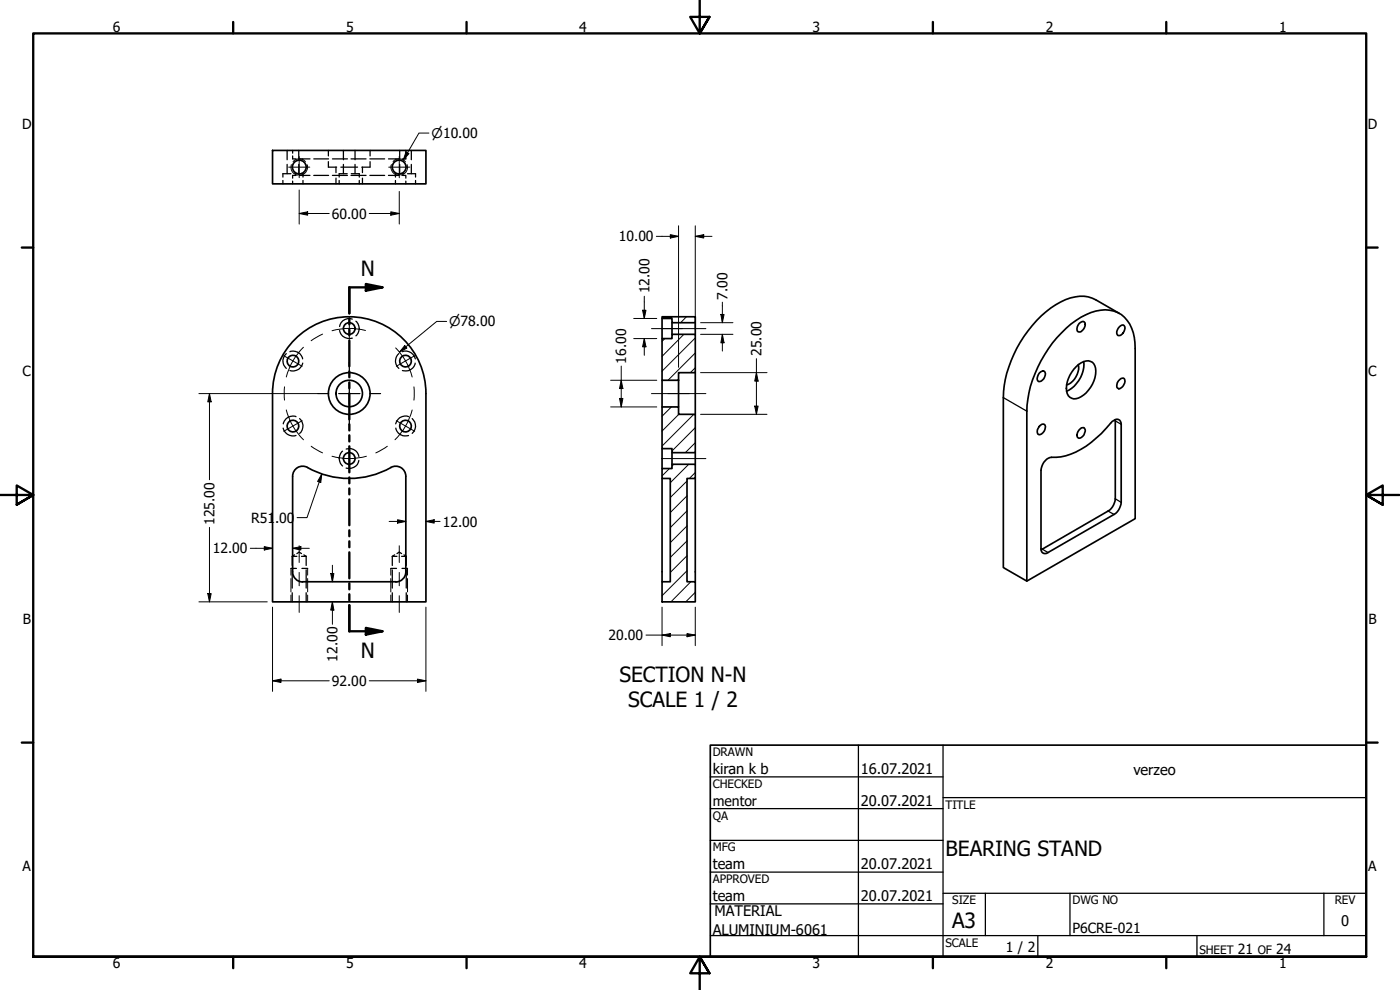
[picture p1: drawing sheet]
<svg xmlns="http://www.w3.org/2000/svg" width="420mm" height="297mm" viewBox="0 0 420 297" stroke-linecap="round" stroke-linejoin="round" font-family="sans-serif">
<!-- layer: Hatch (ANSI) -->
<g fill="none" stroke="#000" stroke-width=".3">
<path d="M201.5 95l-.5 .6M206 95l-1.7 1.8M199.5 101.6l-.8 .8M205.2 100.3l-6.5 6.6M208.7 110.3l-1.5 1.5M208.7 105.9l-8.2 8.2M208.7 101.4l-10 10M201.5 122.1l-2.8 2.8M202.2 139.3l-.5 .5M203.7 124.3l-5 5M206.7 139.3l-5.5 5.5M208.2 124.3l-9.5 9.5"/>
<path d="M208.7 132.8l-3 3M208.7 128.3l-7 7M200.9 140.6l-2.2 2.2M206.2 157.8l-5 5M206.2 153.3l-5 5M206.2 148.8l-5 5M206.2 144.3l-5 5M208.7 141.8l-1.8 1.8M206.2 171.2l-7.5 7.5M206.2 166.7l-5 5.1M206.2 162.3l-5 4.9M207.3 174.5l-5.9 6.1"/>
<path d="M208.7 177.7l-2.9 2.9"/>
</g>
<!-- layer: Hidden (ANSI) -->
<g fill="none" stroke="#000" stroke-width=".38">
<path d="M84.9 54.2v1M86.2 45.1v2.8M86.2 49.3v2.8M87.3 52.1h-2.4v1M87.8 46.8v.9h1M87.8 45.1v.9M87.8 54.3v.9M88.5 52.1h2.4v1M88.8 52.6h-1v.9M89.7 45.1v2.8M89.7 49.3v2.8M89.8 47.7h3.2"/>
<path d="M89.8 52.6h3.2M90.9 54.2v1M94.2 47.7h4.4M94.2 52.6h4.4M98.6 48.5v1.7h2.4M98.6 45.1v1.7M99.8 47.7h4.5M99.8 52.6h4.5M100.8 50.2v1.6M100.8 53.5v1.7M101.8 54.2v1M102.3 50.2h5"/>
<path d="M103.1 45.1v2.8M103.1 49.3v2.8M104.2 52.1h-2.4v1M105.3 47.7h4.6M105.3 52.6h4.6M105.4 52.1h2.4v1M106.6 45.1v2.8M106.6 49.3v2.8M107.8 54.2v1M108.8 50.2v1.6M108.8 53.5v1.7M111 47.7h4.4"/>
<path d="M111 52.6h4.4M111.1 48.5v1.7h-2.5M111.1 45.1v1.7M116.6 47.7h3.2M116.6 52.6h3.2M118.7 54.2v1M120 45.1v2.8M120 49.3v2.8M120.8 52.6h1v.9M121.1 52.1h-2.4v1M121.8 46.8v.9h-1M121.8 45.1v.9"/>
<path d="M121.8 54.3v.9M122.3 52.1h2.4v1M123.4 45.1v2.8M123.4 49.3v2.8M124.7 54.2v1M101.9 99.2a2.92 2.92 0 0 0 3.8 2.3M105.7 95.7a2.9 2.9 0 0 0-3.8 2.3M106.8 96.4a2.87 2.87 0 0 1 0 4.4M85.9 106.1a2.92 2.92 0 0 0 0 4.4M87 105.5a2.85 2.85 0 0 1 3.8 2.2M90.9 109a2.98 2.98 0 0 1-3.9 2.2M119.7 106.1a2.98 2.98 0 0 0 0 4.4"/>
<path d="M120.8 105.5a2.96 2.96 0 0 1 3.9 2.2M124.6 109a2.94 2.94 0 0 1-3.8 2.2M85 128.4a3 3 0 0 0 3.8 2.3M88.8 125a2.85 2.85 0 0 0-3.8 2.2M89.9 125.6a2.92 2.92 0 0 1 0 4.4M102.8 135.4a2.94 2.94 0 0 0 0 4.4M103.9 134.7a2.9 2.9 0 0 1 3.8 2.3M107.7 138.2a2.92 2.92 0 0 1-3.8 2.2M118.8 128.4a2.94 2.94 0 0 0 3.8 2.3M122.6 125a2.96 2.96 0 0 0-3.9 2.2M123.7 125.6a2.98 2.98 0 0 1 0 4.4M87.3 170.5h1.7"/>
<path d="M87.7 166.9h1.4M87.7 166.9v2.8M87.7 171v5.5M87.7 177.8v2.8M88.4 166.5l-.7 .4M89.1 166.1l.7-.4 .7 .4M90.5 166.9h1.4M90.6 170.5h1.7M91.2 166.5l.7 .4M91.9 166.9v2.8M91.9 171v5.5M91.9 177.8v2.8"/>
<path d="M117.3 170.5h1.7M117.7 166.9h1.4M117.7 166.9v2.8M117.7 171v5.5M117.7 177.8v2.8M118.4 166.5l-.7 .4M119.1 166.1l.7-.4 .7 .4M120.5 166.9h1.4M120.6 170.5h1.7M121.2 166.5l.7 .4M121.9 166.9v2.8M121.9 171v5.5"/>
<path d="M121.9 177.8v2.8"/>
</g>
<!-- layer: Hidden Narrow (ANSI) -->
<g fill="none" stroke="#000" stroke-width=".3">
<path d="M87.4 49.4a2.42 2.42 0 0 0 1.9 3.2M87.9 48.5a2.47 2.47 0 0 1 3.7 0M92.1 49.4a2.42 2.42 0 0 1-1.8 3.2M117.5 49.4a2.42 2.42 0 0 0 1.8 3.2M118 48.5a2.47 2.47 0 0 1 3.7 0M122.2 49.4a2.42 2.42 0 0 1-1.9 3.2M87.3 170.5v2.1M87.3 173.6v4M87.3 178.5v2.1M92.3 170.5v2.1M92.3 173.6v4M92.3 178.5v2.1"/>
<path d="M117.3 170.5v2.1M117.3 173.6v4M117.3 178.5v2.1M122.3 170.5v2.1M122.3 173.6v4M122.3 178.5v2.1"/>
</g>
<!-- layer: Visible (ANSI) -->
<g fill="none" stroke="#000" stroke-width=".51">
<path d="M81.8 45.1h46v10.1h-46zM198.7 95h10v1.8h-7v-1.2h-3zM198.7 95.6v6M201.7 96.8v3.5M208.7 96.8v3.5M323.9 97a1.05 1.05 0 0 1 1.7-.1 2.37 2.37 0 0 1-1.7 2.7h-.3a1.8 1.8 0 0 1 .3-2.6zM335.9 94l-7-4a10.8 10.8 0 0 0-10.6 .6 35.4 35.4 0 0 0-17.2 28.7v51l7.1 4.1 32.5-18.8v-51a12 12 0 0 0-4.2-10.3 10.4 10.4 0 0 0-10.6 .1 34.3 34.3 0 0 0-16 19.6 30.5 30.5 0 0 0-1.7 9.4v51M336 98a.87 .87 0 0 1 .8-.5 .87 .87 0 0 1 .8 .5 2.14 2.14 0 0 1-2.1 2.6 1.88 1.88 0 0 1 .5-2.6zM87.9 102.5a23 23 0 0 1 25.3-5.9 23 23 0 0 1 14.6 21.5v62.5h-46v-62.5a22.9 22.9 0 0 1 6.1-15.6zM198.7 101.6h3v-1.3h7v11.5h-5.1v2.3h-4.9zM198.7 114.1v8M203.6 114.1v8"/>
<path d="M208.7 111.8v12.5M311.9 111.9a1.07 1.07 0 0 1 1.7-.2 2.19 2.19 0 0 1-1.9 2.8 1.76 1.76 0 0 1 .2-2.6zM323 110a4.1 4.1 0 0 1 4.9-1.3 5.7 5.7 0 0 1 0 6.6 7.3 7.3 0 0 1-5.6 4.4 2.71 2.71 0 0 1-2.3-3.2 9.6 9.6 0 0 1 3-6.5zM323.6 109.4a5.6 5.6 0 0 1-3.5 6.1M325.2 108.5a9.2 9.2 0 0 1-5.1 8.9M335.7 114.3a1.31 1.31 0 0 1 1.7-.6 2.37 2.37 0 0 1-1.6 2.9l-.3-.1a1.64 1.64 0 0 1 .2-2.2zM198.7 122.1h4.9v2.2h5.1v11.5h-7v-1.2h-3zM198.7 134.6v6M201.7 135.8v3.5M208.7 135.8v3.5M311.9 127.9a1.08 1.08 0 0 1 1.7-.3 2.27 2.27 0 0 1-1.8 2.8 1.6 1.6 0 0 1 .1-2.5zM313.7 138.2a3.2 3.2 0 0 1 3.2-1 19.9 19.9 0 0 0 12.1-5.8l2.9-2.8a5.5 5.5 0 0 1 3.3-2.8 1.3 1.3 0 0 1 1.3 1.5v23.4l-.8 2.4-1.4 1.3-19.8 11.4a1.27 1.27 0 0 1-1.5 .1 1.27 1.27 0 0 1-.6-1.3v-23.5l.5-1.8z"/>
<path d="M323.8 129.1a1.11 1.11 0 0 1 1.7-.5 2.19 2.19 0 0 1-1.7 2.9 1.5 1.5 0 0 1 0-2.4zM334.6 125.9l.1 23.8-.2 1.2-.6 1.2-1.4 1.2-20.1 11.7M117.3 140.3a3 3 0 0 1 4.5 2.6v28.7a3 3 0 0 1-3 3M117.3 140.3a25.6 25.6 0 0 1-25.5-.3 3 3 0 0 0-4 2.9v28.7a3 3 0 0 0 3 3M198.7 140.6h3v-1.3h7v4.3h-2.5v30.9h2.5v6.1h-10v-6.1h2.5v-30.9h-2.5zM198.7 143.6v30.9M208.7 143.6v30.9M90.8 174.5h28"/>
<circle cx="89.8" cy="50.1" r="2.06"/>
<circle cx="119.8" cy="50.1" r="2.06"/>
<circle cx="104.8" cy="98.6" r="1.75"/>
<circle cx="87.9" cy="108.3" r="1.75"/>
<circle cx="104.8" cy="118.1" r="4"/>
<circle cx="104.8" cy="118.1" r="6.3"/>
<circle cx="121.7" cy="108.3" r="1.75"/>
<circle cx="87.9" cy="127.8" r="1.75"/>
<circle cx="104.8" cy="137.6" r="1.75"/>
<circle cx="121.7" cy="127.8" r="1.75"/>
</g>
<!-- layer: Visible Narrow (ANSI) -->
<path d="M301.1 119.3l7.1 4.1M334.7 126.3l1.8 1M332.5 153.3l1.8 1.1M334.7 149.7l1.8 1M312.8 164.8l1.7 1" fill="none" stroke="#000" stroke-width=".38"/>
<!-- layer: Section Line (ANSI) -->
<g fill="none" stroke="#000" stroke-width=".7">
<path d="M104.8 95.6v1.7M104.8 98.9v1.7M109.8 85.2l5 1-5 1zM114.8 86.2h-10v7.8M104.8 102.2v7.7M104.8 111.4v1.8M104.8 114.7v1.8M104.8 118v7.8M104.8 127.3v1.8M104.8 130.6v1.8M104.8 133.9v7.8M104.8 143.2v1.8"/>
<path d="M104.8 146.5v1.8M104.8 149.8v7.8M104.8 159.1v1.8M104.8 162.4v1.8M104.8 165.7v7.8M104.8 175v1.8M104.8 178.3v1.8M104.8 181.6v7.8h10M109.8 188.4l5 1-5 1z"/>
</g>
<g fill="#000">
<path d="M109.8 85.2l5 1-5 1z" fill-rule="evenodd"/>
<path d="M109.8 188.4l5 1-5 1z" fill-rule="evenodd"/>
</g>
<!-- layer: Border (ANSI) -->
<g fill="none" stroke="#000" stroke-width=".7">
<path d="M70 6.6v3.4M140 6.6v3.4M210 0v10l-2.9-4.9h5.8l-2.9 4.9 2.9-4.9M280 6.6v3.4M350 6.6v3.4M6.5 74.3h3.5M410 74.3h3.4M0 148.5h10l-5-2.8v5.7l5-2.9-5 2.9M420 148.5h-10l5-2.8v5.7l-5-2.9 5 2.9M6.5 222.8h3.5M410 222.8h3.4M10 287.1v-277.1h400v277.1h-400h400"/>
<path d="M70 287.1v3.4M140 287.1v3.4M212.9 292l-2.9-4.9 2.9 4.9h-5.8l2.9-4.9v9.9M280 287.1v3.4M350 287.1v3.4"/>
</g>
<!-- layer: Title (ANSI) -->
<g fill="none" stroke="#000" stroke-width=".38">
<path d="M213.2 233.1h69.8M257.6 223.6v63.5M283 239.3h127M283 223.6v63.5M213.2 242.6h69.8M213.2 252.1h69.8M213.2 261.7h69.8M213.2 271.2h69.8M283 268h127M295.7 268v12.7M321.1 268v12.7M397.3 268v12.7"/>
<path d="M213.2 280.7h196.8M311.5 280.7v6.4M359.2 280.7v6.4"/>
</g>
<path d="M213.2 223.6h196.8v63.5h-196.8z" fill="none" stroke="#000" stroke-width=".51"/>
<!-- layer: Centerline (ANSI) -->
<g fill="none" stroke="#000" stroke-width=".3">
<path d="M109.7 99.2l-2.1-.5-2.8-.2-3 .3-2.2 .4M195.5 98.6h9.4M198.5 98.6h13.3M85.4 116.1v4M91.1 104.2a19.5 19.5 0 0 0-5.2 8.9M96.8 100.2l-3.4 2M118.7 104.4l1.9 2.1 1.1 1.8 1 2 1 2.8M124.2 116.1v4M195.5 118.1h11.3M200.5 118.1h11.3M85.9 123a19.5 19.5 0 0 0 5.2 8.9M93.4 133.9l3.4 2"/>
<path d="M99.6 136.9a19.5 19.5 0 0 0 10.4 0M116.2 133.9l-3.4 2M123.7 123a19.5 19.5 0 0 1-5.2 9M198.5 137.6h13.3M89.8 163.8v5M89.8 171.8v4M89.8 178.7v5.1M119.8 163.8v5M119.8 171.8v4M119.8 178.7v5.1"/>
</g>
<!-- layer: Center Mark (ANSI) -->
<g fill="none" stroke="#000" stroke-width=".3">
<path d="M86.6 50.2h6.4M89.8 47v6.3M116.6 50.2h6.4M119.8 47v6.3M104.8 95.4v6.4M85.2 106.7l5.5 3.2M95.4 118.1h3.2M101.7 118.1h6.3M104.8 108.6v3.3M104.8 114.9v6.4M111 118.1h3.2M124.5 106.7l-5.6 3.2"/>
<path d="M90.7 126.2l-5.5 3.2M104.8 134.4v6.4M104.8 124.3v3.2M118.9 126.2l5.6 3.2"/>
</g>
<!-- layer: Dimension (ANSI) -->
<g fill="none" stroke="#000" stroke-width=".3">
<path d="M128.7 39.9h-3l-4.7 8.1M89.8 57v10.2M119.8 57.5v9.7M121.9 45.6l.8 .5-1.7 1.9zM89.8 64.1l2.5-.6v1.1zM89.8 64.1h9M110.8 64.1h9M117.3 63.5l2.5 .6-2.5 .5zM197 70.9h6.6M201.2 70.4l2.4 .5-2.4 .5zM203.6 67.7v30.8M208.7 70.9l2.5-.5v1z"/>
<path d="M208.7 70.9h5M208.7 67.7v30.8M134 96.4h-2.9l-11.2 9.2M190.2 95.6h6.9M192.8 93.1h1.1l-.5 2.5zM193.4 88.9v6.7M203.6 98.7v11.5M208.7 98.7h.1M210.2 96.8h9.8M216.3 94.3h1l-.5 2.5zM216.8 90.7v6.1M59.7 118.1h35.7"/>
<path d="M62.9 118.1l.5 2.5h-1zM62.9 118.1v25.8M121.5 103.7l.6 .7-2.2 1.2zM183.3 114.1h13.8M185.9 119.6h1l-.5 2.5zM186.4 114.1l.5 2.5h-1zM186.4 109.8v12.3M190.2 101.6h6.9M193.4 101.6l.5 2.5h-1.1zM193.4 101.6v5M210.2 100.3h9.8M210.2 111.8h20"/>
<path d="M216.8 100.3l.5 2.6h-1zM216.8 100.3v5M227 111.8l.5 2.5h-1zM227 107.6v16.7M183.3 122.1h13.8M210.2 124.3h20M226.5 121.8h1l-.5 2.5zM62.9 158.2v22.4M96.6 142.2l-.3 2.6-1-.4zM96.6 142.2l-4.5 13.1h-2.9M116.8 156.4h5M119.3 155.9l2.5 .5-2.5 .6z"/>
<path d="M127.8 156.4l2.5-.5v1.1zM127.8 156.4h4.3M62.4 178.1h1l-.5 2.5zM75.1 164.5h6.7M79.3 164l2.5 .5-2.5 .5zM87.8 164.5l2.5-.5v1zM87.8 164.5h5M99.3 172.1h.9l-.4 2.4zM99.8 169.6v4.9M59.7 180.6h20.5M81.8 182.2v25.2M99.8 180.6l.4 2.5h-.9z"/>
<path d="M99.8 180.6v6.7M127.8 182.2v25.2M193.9 190.5h14.8M198.7 190.5l2.5-.4v1zM198.7 182.2v11.5M206.2 190.1l2.5 .4-2.5 .6zM208.7 182.2v11.5M81.8 204.3l2.5-.5v1zM81.8 204.3h17M110.8 204.3h17M125.3 203.8l2.5 .5-2.5 .5z"/>
</g>
<g fill="#000">
<path d="M121.9 45.6l.8 .5-1.7 1.9z" fill-rule="evenodd"/>
<path d="M89.8 64.1l2.5-.6v1.1z" fill-rule="evenodd"/>
<path d="M117.3 63.5l2.5 .6-2.5 .5z" fill-rule="evenodd"/>
<path d="M201.2 70.4l2.4 .5-2.4 .5z" fill-rule="evenodd"/>
<path d="M208.7 70.9l2.5-.5v1z" fill-rule="evenodd"/>
<path d="M192.8 93.1h1.1l-.5 2.5z" fill-rule="evenodd"/>
<path d="M216.3 94.3h1l-.5 2.5z" fill-rule="evenodd"/>
<path d="M121.5 103.7l.6 .7-2.2 1.2z" fill-rule="evenodd"/>
<path d="M185.9 119.6h1l-.5 2.5z" fill-rule="evenodd"/>
<path d="M186.4 114.1l.5 2.5h-1z" fill-rule="evenodd"/>
<path d="M193.4 101.6l.5 2.5h-1.1z" fill-rule="evenodd"/>
<path d="M216.8 100.3l.5 2.6h-1z" fill-rule="evenodd"/>
<path d="M227 111.8l.5 2.5h-1z" fill-rule="evenodd"/>
<path d="M62.9 118.1l.5 2.5h-1z" fill-rule="evenodd"/>
<path d="M226.5 121.8h1l-.5 2.5z" fill-rule="evenodd"/>
<path d="M96.6 142.2l-.3 2.6-1-.4z" fill-rule="evenodd"/>
<path d="M119.3 155.9l2.5 .5-2.5 .6z" fill-rule="evenodd"/>
<path d="M127.8 156.4l2.5-.5v1.1z" fill-rule="evenodd"/>
<path d="M62.4 178.1h1l-.5 2.5z" fill-rule="evenodd"/>
<path d="M79.3 164l2.5 .5-2.5 .5z" fill-rule="evenodd"/>
<path d="M87.8 164.5l2.5-.5v1z" fill-rule="evenodd"/>
<path d="M99.3 172.1h.9l-.4 2.4z" fill-rule="evenodd"/>
<path d="M99.8 180.6l.4 2.5h-.9z" fill-rule="evenodd"/>
<path d="M198.7 190.5l2.5-.4v1z" fill-rule="evenodd"/>
<path d="M206.2 190.1l2.5 .4-2.5 .6z" fill-rule="evenodd"/>
<path d="M81.8 204.3l2.5-.5v1z" fill-rule="evenodd"/>
<path d="M125.3 203.8l2.5 .5-2.5 .5z" fill-rule="evenodd"/>
</g>
<g font-size="6.3">
<text x="108.3" y="82.7">N</text>
<text x="108.3" y="197.5">N</text>
<text x="185.9" y="204.7">SECTION N-N</text>
<text x="188.5" y="212.2">SCALE 1 / 2</text>
<text x="283.8" y="257">BEARING STAND</text>
<text x="285.8" y="278.6">A3</text>
</g>
<g font-size="4.4">
<text x="213.9" y="232.2">kiran k b</text>
<text x="258.4" y="232.2">16.07.2021</text>
<text x="340.2" y="232.6">verzeo</text>
<text x="258.4" y="241.7">20.07.2021</text>
<text x="213.9" y="260.8">team</text>
<text x="258.4" y="260.8">20.07.2021</text>
<text x="213.9" y="270.3">team</text>
<text x="214.4" y="274.8">MATERIAL</text>
<text x="258.4" y="270.3">20.07.2021</text>
<text x="213.9" y="280.6">ALUMINIUM-6061</text>
<text x="402.5" y="277.8">0</text>
</g>
<g font-size="4.2">
<text x="33.8" y="9.6">6</text>
<text x="103.9" y="9.6">5</text>
<text x="173.9" y="9.6">4</text>
<text x="243.8" y="9.6">3</text>
<text x="313.9" y="9.6">2</text>
<text x="383.9" y="9.6">1</text>
<text x="6.7" y="38.7">D</text>
<text x="410.5" y="38.7">D</text>
<text x="99.6" y="65.6">60.00</text>
<text x="185.7" y="72.4">10.00</text>
<text x="194.9" y="88.1" transform="rotate(-90 194.9 88.1)">12.00</text>
<text x="218.3" y="89.9" transform="rotate(-90 218.3 89.9)">7.00</text>
<text x="228.5" y="106.8" transform="rotate(-90 228.5 106.8)">25.00</text>
<text x="6.8" y="113">C</text>
<text x="188" y="109.1" transform="rotate(-90 188 109.1)">16.00</text>
<text x="410.7" y="113">C</text>
<text x="64.4" y="157.5" transform="rotate(-90 64.4 157.5)">125.00</text>
<text x="75.4" y="156.8">R51</text>
<text x="82.5" y="156.8">.00</text>
<text x="132.9" y="158">12.00</text>
<text x="63.9" y="166">12.00</text>
<text x="6.9" y="187.2">B</text>
<text x="410.7" y="187.2">B</text>
<text x="182.6" y="192.1">20.00</text>
<text x="101.3" y="198.5" transform="rotate(-90 101.3 198.5)">12.00</text>
<text x="99.6" y="205.8">92.00</text>
<text x="213.9" y="241.8">mentor</text>
<text x="6.8" y="261.4">A</text>
<text x="410.7" y="261.4">A</text>
<text x="321.9" y="279.9">P6CRE-021</text>
<text x="301.9" y="285.6">1 / 2</text>
<text x="371.5" y="286.2">21</text>
<text x="383" y="286.2">24</text>
<text x="33.8" y="290.5">6</text>
<text x="103.9" y="290.5">5</text>
<text x="173.9" y="290.5">4</text>
<text x="243.8" y="290.5">3</text>
<text x="313.9" y="290.5">2</text>
<text x="383.9" y="290.5">1</text>
</g>
<g font-size="4">
<text x="129.5" y="41.4">⌀10.00</text>
<text x="134.8" y="97.9">⌀78.00</text>
</g>
<g font-size="3.5">
<text x="213.9" y="226.9">DRAWN</text>
<text x="213.9" y="236.4">CHECKED</text>
<text x="213.9" y="245.9">QA</text>
<text x="283.8" y="242.6">TITLE</text>
<text x="213.9" y="255.4">MFG</text>
<text x="213.9" y="265">APPROVED</text>
<text x="285.8" y="271.3">SIZE</text>
<text x="321.9" y="271.3">DWG NO</text>
<text x="400.6" y="271.3">REV</text>
<text x="283.8" y="284">SCALE</text>
<text x="360" y="286.2">SHEET</text>
<text x="377.4" y="286.2">OF</text>
</g>
</svg>
